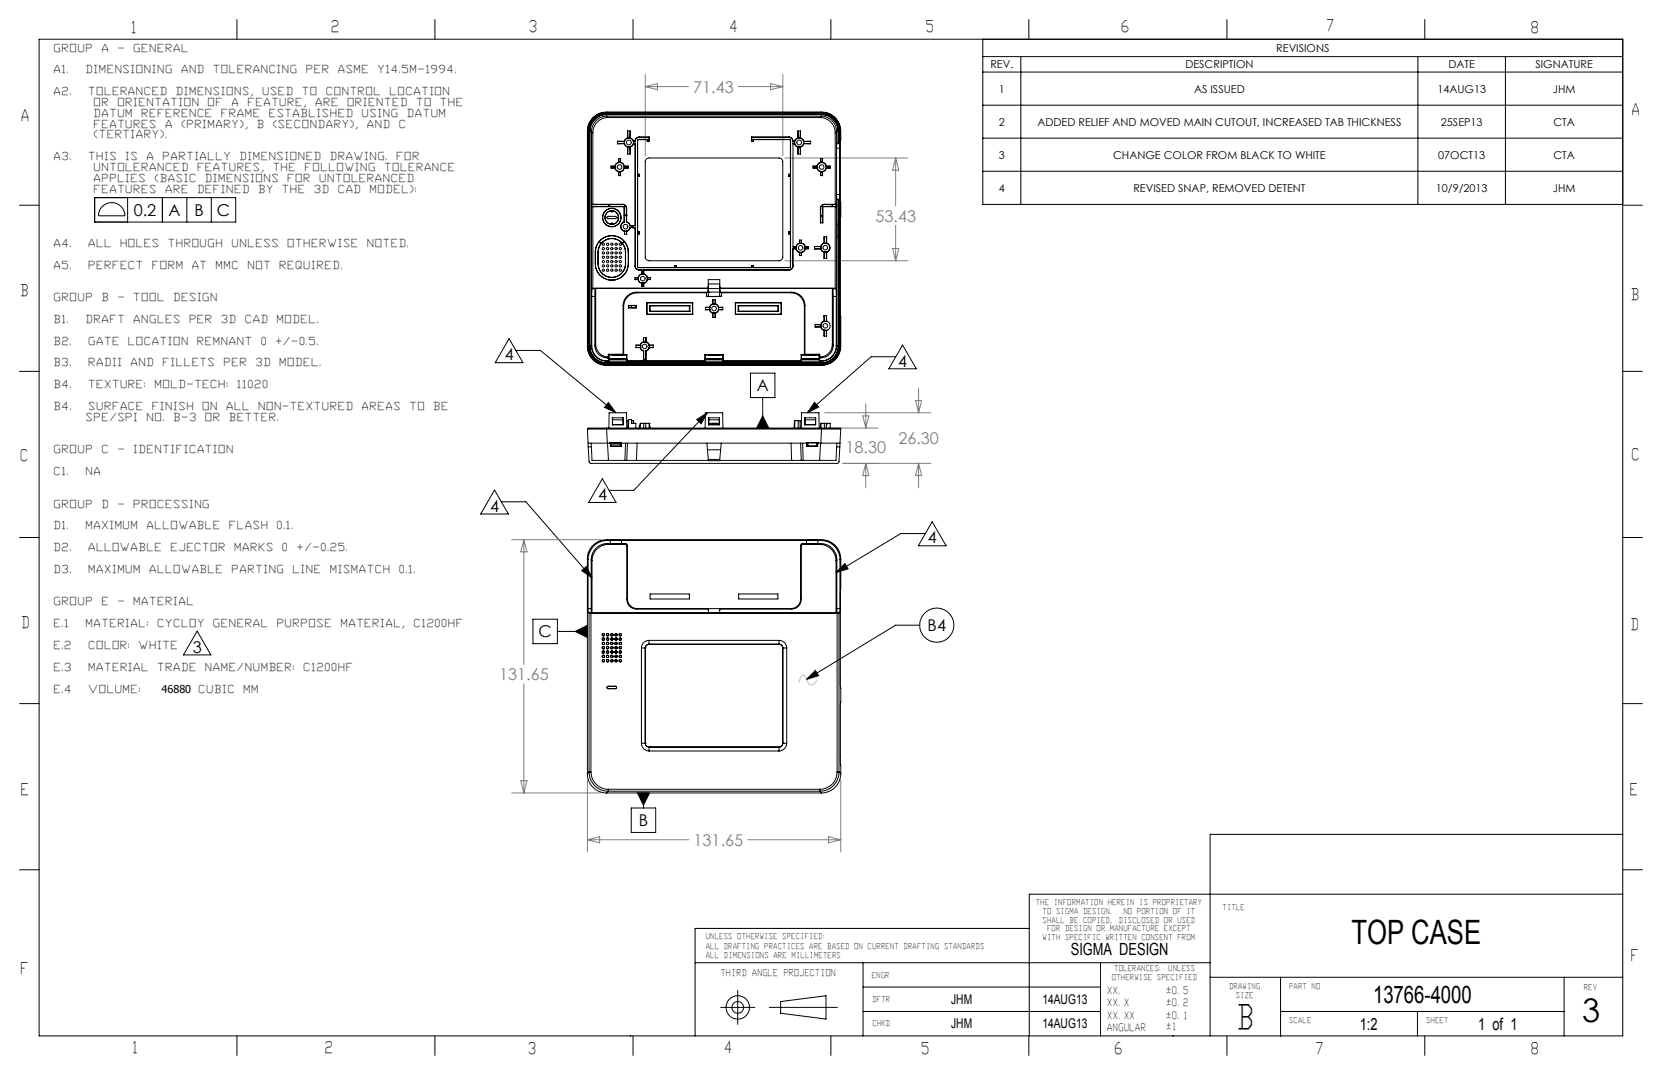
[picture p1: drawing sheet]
<svg xmlns="http://www.w3.org/2000/svg" width="432mm" height="279mm" viewBox="0 0 432 279" stroke-linecap="round" stroke-linejoin="round" font-family="sans-serif">
<g fill="none" stroke="#000" stroke-width=".26">
<path d="M10.2 10.2h411.4v259h-411.4zM61.6 5.1v5.1M113 5.1v5.1M164.5 5.1v5.1M215.9 5.1v5.1M255.3 10.2v42.9h166.3M255.3 14.7h166.3M255.3 18.7h166.3M265.2 14.7v38.4M267.3 5.1v5.1M318.8 5.1v5.1M368.4 14.7v38.4"/>
<path d="M370.2 5.1v5.1M391.1 14.7v38.4M152.7 34.1h.1M152.7 34.1v55.9M152.9 34.1h.8M152.9 34.1v55.9M153.2 34.1v55.9M153.7 34.1v55.9M153.7 34.2l.3 .3M154 34.5v18.6M157.6 29.5a4.7 4.7 0 0 0-4.7 4.6M157.6 29.2a4.8 4.8 0 0 0-4.9 4.9"/>
<path d="M157.6 29.7a4.3 4.3 0 0 0-4.4 4.4M157.6 29.8a4.3 4.3 0 0 0-4.4 4.3M157.6 30.2a4 4 0 0 0-3.9 3.9M157.6 29.2h.1M157.6 29.5v.7M157.6 29.5h55.8M157.6 29.2h55.8M157.6 29.7h55.8M157.6 30.2h55.8M157.7 30.2l.3 .4M158 30.6a4 4 0 0 0-4 3.9M158 30.6h55"/>
<path d="M160.4 36.7l1.8 .1M160.4 36.7v.7M160.4 36.7h1.8M160.4 37.4h1.8M162.2 36.7v.1M162.2 37.4l.4 .6 .5 .2M162.2 37.3h.1M162.2 36.8h.1M162.2 36.8v.5M162.2 37.3l-1.8 .1M162.2 37.3l.4 .6 .6 .3M162.2 37.3v.1"/>
<path d="M163.1 35.8l.1 .1M163.1 35.8l-.6 .4-.3 .5M163.1 34v1.8M163.1 38.2v1.8M163.1 34l.1 1.8M163.1 34h.6M163.2 35.9l-.6 .3-.4 .6M163.2 38.2h-.1M163.2 35.8h.4M163.2 35.8v.1M163.2 38.2h.1M163.2 38.2h.4"/>
<path d="M163.2 38.2l-.1 1.8M163.6 35.9l.6 .3 .3 .6M163.6 38.2h.1M163.6 35.8v.1M163.6 38.2l.1 1.8M163.7 35.8l-.1 .1M163.7 35.8l.6 .4 .3 .5M163.7 34l-.1 1.8M163.7 34v1.8M163.7 38.2v1.8M164.5 37.3l-.3 .6-.6 .3M164.5 37.3l.1 .1"/>
<path d="M164.5 37.3h.1M164.5 36.8h.1M164.6 36.7l-.1 .1M164.6 37.4l-.3 .5-.6 .3M164.6 36.8v.5M164.6 37.3l.4 .1M164.6 36.7h.4M164.6 37.4h.5v21.3M165 36.7l-.4 .1M165.6 36.2h2.6M165.6 36.2v9.1M165.6 36.2l.1 .1"/>
<path d="M165.7 36.3h2.9M165.7 36.3l-.1 33.3M166 35.6a1.08 1.08 0 0 0-1 1.1l.1 22M166 35.7a1.08 1.08 0 0 0-1 1M166 35.6v.1M168.2 36.8h.5M168.2 36.2v.6M168.7 35.6v1.2M168.7 35.6l-2.7 .1M195.3 36.8h.5M195.3 35.6h9.7M195.3 35.6v1.2"/>
<path d="M195.7 36.2h9.7M195.7 36.2l.1 .6M205 35.7a1.02 1.02 0 0 1 1 1M205 35.6a1.09 1.09 0 0 1 1 1.1M205 35.6v.1M205.4 36.2l-10.1 .1M205.4 36.2v33.4M206 36.7h.4M206 36.7h.1M206 36.7l.4 .1M206 36.7v27.5h.6M206.4 36.7l.1 .1"/>
<path d="M206.4 37.4l.3 .5 .6 .3M206.4 37.3h.1M206.4 36.8v.5M206.4 36.8h.1M206.4 37.3l-.4 .1h.4M206.5 37.3l.3 .6 .6 .3M206.5 37.3l-.1 .1M207.3 35.8l.1 .1M207.3 35.8l-.6 .4-.3 .5M207.3 34h.7M207.3 34l.1 1.8M207.3 34v1.8"/>
<path d="M207.3 38.2v1.8M207.4 35.9l-.6 .3-.3 .6M207.4 38.2h-.1M207.4 35.8h.5M207.4 35.8v.1M207.4 38.2h.1M207.4 38.2h.5M207.4 38.2l-.1 1.8M207.9 35.9l.6 .3 .3 .6M207.9 38.2h.1M207.9 35.8v.1M207.9 38.2l.1 1.8"/>
<path d="M208 35.8l-.1 .1M208 35.8l.5 .4 .3 .5M208 34v1.8M208 38.2v1.8M208 34l-.1 1.8M208.8 37.3l-.3 .6-.6 .3M208.8 37.3v.1M208.8 37.3h.1M208.8 36.8h.1M208.8 36.7v.1M208.8 37.4l-.3 .5-.5 .3M208.8 36.8v.5"/>
<path d="M208.8 36.7h1.8M208.8 37.3l1.8 .1M208.8 37.4h1.8M210.6 36.7l-1.8 .1M210.6 36.7v.7M213 30.6a4 4 0 0 1 4 3.9M213.4 30.2l-.4 .4M213.4 29.5a4.7 4.7 0 0 1 4.7 4.6M213.4 29.7a4.3 4.3 0 0 1 4.4 4.4M213.4 29.2a4.8 4.8 0 0 1 4.9 4.9M213.4 29.8a4.3 4.3 0 0 1 4.4 4.3M213.4 30.2a3.9 3.9 0 0 1 3.9 3.9"/>
<path d="M213.4 29.2h.1M213.4 29.5v.7M217 34.5v18.6M217.3 37.6v.9M217.3 34.1h.8M217.3 38.5h1M217.3 34.1v3.5M217.3 38.5v12.1M217.3 34.2l-.3 .3M217.8 37.2l-.5 .4M217.8 34.1v3.1M218.1 36.8h-.3v.4"/>
<path d="M218.1 36.3v2.2M218.1 36.8v1.7M218.1 36.3h.3M218.1 36.3v.5M218.1 34.1v2.2M218.1 38.5v12.1M218.3 34.1v2.2M218.3 34.1h.1M218.3 38.5v12.1M218.4 36.3l-.1 2.2M218.4 36.3a6.3 6.3 0 0 0-1.7-6 4.8 4.8 0 0 0-3.3-1.2h-55.8a4.9 4.9 0 0 0-5 5v55.9a5 5 0 0 0 5 5h55.8a5 5 0 0 0 5-5v-7.7M255.3 27.3h166.3"/>
<path d="M255.3 35.9h166.3M5.1 53.3h5.1M24.6 51.4h36.6v6.3h-36.6zM26.7 53.5a3.4 3.4 0 0 1 3.7-.5 3.4 3.4 0 0 1 2.1 3.1h-6.9l.3-1.5zM33.2 51.4v6.3M42.2 51.4v6.3M48.5 51.4v6.3M54.9 51.4v6.3M153.8 53.2v.5M153.8 53.7h.2M153.8 53.2h7.9M153.8 53.7h8.4"/>
<path d="M154 53.7v21.2M154 53.1l-.2 .1M154 53.1h7.8M154 53.7h8.1M157.2 56.7a1.76 1.76 0 0 0 1.6 1.6M157.2 56.7h.1M157.2 56.4l.2 .2M157.2 56.3v.1M157.2 56.7a1.72 1.72 0 0 0 1.6 1.6M157.2 56.3l.3 .3M157.4 56.6l-.2 .1M157.4 56.6h.1"/>
<path d="M157.5 56.6l-.3 .1M157.7 56.4l.3-.2h1.9a.3 .3 0 0 1 .3 .3 .3 .3 0 0 1-.3 .3h-1.9l-.3-.1zM158.2 53.2v.5M158.3 53.2v.5M158.8 54.8h.1M158.8 54.8a1.81 1.81 0 0 0-1.6 1.5M158.8 58.3h.1M158.8 43.2h.9M158.8 43.2v.5M158.8 43.2l.9 .1M158.8 43.7h.9M158.8 54.8l.2 .3"/>
<path d="M158.8 54.8a1.69 1.69 0 0 0-1.6 1.6M158.8 54.8l.2 .2M159 58.1l-.2 .2M159 58.1l.1 .2M159 55v.1M159 58v.1M159 58l-.2 .3M159 58l.1 .3M159.1 54.8a1.76 1.76 0 0 1 1.6 1.6M159.1 54.8l-.1 .2M159.1 54.8h.1M159.1 54.8a1.8 1.8 0 0 1 1.6 1.5"/>
<path d="M159.1 54.8l-.1 .3M159.1 58.3h.1M159.7 43.6h.1M159.7 43.3h.1M159.7 43.3v.3M159.7 43.6l-.9 .1M159.7 43.2l.1 .1M159.7 43.7a1.22 1.22 0 0 0 1 .9M159.8 43.6a1.2 1.2 0 0 0 1 1M159.8 43.6l-.1 .1M160.4 56.6h.1M160.4 56.6l.3 .1"/>
<path d="M160.5 56.6l.2 .1M160.7 56.3v.1M160.7 56.7a1.71 1.71 0 0 1-1.6 1.6M160.7 56.3l-.3 .3M160.7 42.2l.1 .1M160.7 42.2a1.32 1.32 0 0 0-1 1M160.7 56.7a1.85 1.85 0 0 1-1.6 1.6M160.7 56.7h.1M160.7 41.2v1M160.7 44.6v1M160.7 41.2l.1 .9M160.7 41.2h.5"/>
<path d="M160.7 45.6h.5M160.7 56.4l-.2 .2M160.8 42.3a1.1 1.1 0 0 0-1 1M160.8 44.6h-.1M160.8 42.1v.2M160.8 44.6v.1M160.8 42.1h.3M160.8 44.7h.3M160.8 44.7l-.1 .9M161.1 42.3a1.1 1.1 0 0 1 1 1M161.1 44.6h.1M161.1 42.1v.2"/>
<path d="M161.1 44.6v.1M161.1 44.7l.1 .9M161.2 42.2l-.1 .1M161.2 42.2a1.32 1.32 0 0 1 1 1M161.2 41.2l-.1 .9M161.2 41.2v1M161.2 44.6v1M161.7 53.2a1.02 1.02 0 0 1 1 1M161.8 53.1a1.02 1.02 0 0 1 1 1M161.8 53.1l-.1 .1M162.1 43.6a1.2 1.2 0 0 1-1 1M162.1 43.6l.1 .1"/>
<path d="M162.1 57.7h.1M162.1 57.7a1.24 1.24 0 0 0-.9 1.3 1.24 1.24 0 0 0 1 1.1M162.1 43.6h.2M162.1 43.3h.2M162.1 53.7v4M162.2 43.2l-.1 .1M162.2 43.7a1.22 1.22 0 0 1-1 .9M162.2 56h.1M162.2 57.7a1.2 1.2 0 0 0-.9 1.2 1.2 1.2 0 0 0 .9 1.2M162.2 53.7v4M162.2 53.7h-.1M162.2 43.2h1"/>
<path d="M162.2 43.7h1M162.2 56h.5M162.3 43.3v.3M162.3 43.6l.9 .1M162.7 56h.1M162.7 57.7a1.24 1.24 0 0 1 1 1M162.7 54.2v3.5M162.8 57.7h-.1M162.8 57.7l.6 .3 .3 .6M162.8 54.1v3.6M162.8 54.1l-.1 .1M163.1 40h.6"/>
<path d="M163.2 43.2l-.9 .1M163.2 43.2v.5M163.7 59.1l-.1 .2a1.15 1.15 0 0 1-1.4 .8M163.7 59.1v.1M163.7 58.7h.5M163.7 59.1h.5M163.7 58.6v.1M163.7 59.2a1.15 1.15 0 0 1-.9 .9M163.7 58.6l1.4 .1M164.2 58.7h.2v.5l-.2-.1M164.2 58.7v.4M165.1 59.2l-.1 10"/>
<path d="M165.1 59.2h-1.4M165.1 59.2v9.9M165.6 45.8v14.5M165.6 45.8h.6M166.2 45.3h-.6M166.2 45.3v.5M168.1 41.2l.4-.1h33.9a.96 .96 0 0 1 1 1v24.7a.96 .96 0 0 1-1 1h-33.8a1.03 1.03 0 0 1-1-1v-24.7zM204.9 45.3h.5h-.5M204.9 45.3h.1M204.9 45.3v.5M204.9 45.8h.5h-.5M204.9 45.8h.1"/>
<path d="M207.3 40h.7M211.2 43.2l1 .1M211.2 43.2h1M211.2 43.2v.5M211.2 43.7h1M212.2 43.6h.1M212.2 43.3v.3M212.2 43.3h.1M212.2 43.6l-1 .1M212.2 43.2l.1 .1M212.2 43.7a1.22 1.22 0 0 0 1 .9M212.3 43.6a1.2 1.2 0 0 0 1 1"/>
<path d="M212.3 43.6l-.1 .1M213.1 54.1v3.8M213.1 54.1l.1 .1M213.1 57.9h.7M213.2 42.2l.1 .1M213.2 42.2a1.32 1.32 0 0 0-1 1M213.2 56.1h.5M213.2 41.2v1M213.2 44.6v1M213.2 54.2v3.6M213.2 57.8l-.1 .1M213.2 56.2h.5"/>
<path d="M213.2 57.8h.5M213.2 41.2l.1 .9M213.2 41.2h.5M213.2 45.6h.5M213.3 42.3a1.1 1.1 0 0 0-1 1M213.3 44.6h-.1M213.3 42.1v.2M213.3 44.6v.1M213.3 42.1h.3M213.3 44.7h.3M213.3 44.7l-.1 .9M213.6 42.3a1.1 1.1 0 0 1 1 1"/>
<path d="M213.6 44.6h.1M213.6 42.1v.2M213.6 44.6v.1M213.6 44.7l.1 .9M213.7 42.2l-.1 .1M213.7 42.2a1.32 1.32 0 0 1 1 1M213.7 53.7h3.5M213.7 53.7h.1M213.7 57.8l.1 .1M213.7 41.2v1M213.7 44.6v1M213.7 53.7v4.1"/>
<path d="M213.7 41.2l-.1 .9M213.8 53.7h3.2M213.8 53.7v4.2M214.1 53.1a.96 .96 0 0 0-1 1M214.1 53.1h2.9M214.1 53.1l.1 .1M214.2 53.2a.96 .96 0 0 0-1 1M214.2 53.2h3M214.6 43.6a1.2 1.2 0 0 1-1 1M214.6 43.6l.1 .1M214.6 43.6h.2M214.6 43.3h.2"/>
<path d="M214.7 43.2l-.1 .1M214.7 43.7a1.22 1.22 0 0 1-1 .9M214.7 43.2h1M214.7 43.7h1M214.8 43.3v.3M214.8 43.6l.9 .1M215.7 43.2v.5M215.7 43.2l-.9 .1M216.2 53.2v.5M217 53.1l.2 .1M217 53.7v21.2M217.2 53.2h.1"/>
<path d="M217.2 53.7h.1M217.2 53.2v.5M217.2 53.7h-.2M217.3 50.6v.9M217.3 51.5l.5 .4M217.3 50.6h1M217.3 51.5v38.5M217.8 51.9v.4h.3M217.8 51.9v38.1M217.8 57.7h.3v.6M217.8 57.7h.1M217.8 57.7v.6h.3"/>
<path d="M218.1 56.3v2.2h.2M218.1 52.3v.5M218.1 56.3v1.4M218.1 52.8h.3M218.1 56.3h.3M218.1 52.8v3.5M218.1 58.3v21.7M218.1 50.6v2.2M218.1 50.6v1.7M218.3 52.8h.1M218.3 52.8v3.5M218.3 50.6l.1 2.2"/>
<path d="M218.3 58.5v21.5M218.4 56.3l-.1 2.2M218.4 52.8v3.5M255.3 44.5h166.3M421.6 53.3h5.1M153.7 77v12.8M153.7 77h.9M153.8 75l-.1 2M153.8 75h.9M154 74.9h30v-2.2h3v2.2h30M154 74.9l-.2 .1M154.6 77v12.8"/>
<path d="M154.7 75l-.1 2M154.7 65.5a4.3 4.3 0 0 1 4.3-4.3 4.3 4.3 0 0 1 4.3 4.3M154.7 68.5a4.3 4.3 0 0 0 4.3 4.3 4.3 4.3 0 0 0 4.3-4.3M154.7 65.5h.1M154.7 75l.1-.1v14.6M154.7 68.5h.1M154.7 65.5v3M154.7 68.5a4.3 4.3 0 0 0 4.3 4.3 4.3 4.3 0 0 0 4.2-4.3M155.4 68.5a3.6 3.6 0 0 0 3.5 3.6 3.6 3.6 0 0 0 3.6-3.6M155.4 65.5h.1M155.4 65.5v3M155.4 68.5h.1"/>
<path d="M155.4 65.5a3.5 3.5 0 0 1 3.5-3.5 3.5 3.5 0 0 1 3.6 3.5M155.4 68.5a3.5 3.5 0 0 0 3.5 3.6 3.5 3.5 0 0 0 3.6-3.6M155.7 62.8a4.3 4.3 0 0 1 6.5 0M155.7 62.8a4.1 4.1 0 0 0-1 2.7M155.7 62.8h.1M155.7 62.8l.5 .5M156.2 63.3a3.4 3.4 0 0 0-.8 2.2M156.2 63.3h.1M156.2 63.3a3.5 3.5 0 0 1 5.5 0M161.7 63.3a3.6 3.6 0 0 1 .8 2.2M161.9 79.4v12.7M161.9 79.4l.1 .2"/>
<path d="M162 79.6v12.6M162.2 62.8a4.4 4.4 0 0 1 1 2.7M162.2 62.8l-.5 .5M162.2 60.1h.1M162.2 60.1v.8M162.2 60.9h.6M162.3 60.1h-.1M162.3 60.1l-.1 .8M162.5 65.5h.1M162.5 65.5v3M162.5 68.5h.1M162.8 60.1v.8"/>
<path d="M163.2 65.5h.1M163.2 65.5v3M163.2 68.5h.1M163.3 79.4v.1M163.3 65.5v3M163.3 79.4v.6M163.3 79.4h2M163.3 79.9l1.9 .1M163.3 79.5v.4M163.3 79.5h.8M163.3 79.9v.1M165 69.2a1.09 1.09 0 0 0 1 1"/>
<path d="M165 72.2v.5M165 72.2h.8M165 72.7h.8M165.1 69.1a.96 .96 0 0 0 1 1M165.1 69.1l-.1 .1M165.2 79.4h-1.1v.6M165.2 79.4v.6M165.2 80h.1M165.3 79.4h-.1M165.3 79.4v.6M165.4 76a3.5 3.5 0 0 0-3.5 3.4M165.4 76l.2 .1"/>
<path d="M165.4 76h18.5M165.6 76.1a3.5 3.5 0 0 0-3.6 3.5M165.6 76.1h18M165.6 60.7v8.9M165.6 60.7l.6 .1M165.6 69.6h39.8M165.8 72.2h.1M165.8 72.7a1.22 1.22 0 0 0 1 .9M165.8 72.6a1.24 1.24 0 0 0 1 1M165.8 72.6v.1M165.8 72.2v.4M165.8 72.6l-.8 .1"/>
<path d="M166 70.2h.8M166.1 70.1h.7M166.1 70.1l-.1 .1M166.2 60.3h-.6M166.2 60.3v.5M166.8 71.2h.1M166.8 71.2a1.32 1.32 0 0 0-1 1M166.8 70.2v1M166.8 73.6v.8M166.8 74.4h.5M166.8 70.1v.1M166.8 70.1v.7"/>
<path d="M166.8 70.8v.2M166.8 70.8h.4M166.8 73.6h.5M166.8 71.2a1.22 1.22 0 0 0-1 1M166.8 73.6h.1M166.8 71v.2M166.8 71h.4M167.2 71.2a1.11 1.11 0 0 1 1 1M167.2 73.6h.1M167.2 71v.2M167.2 73.6l.1 .8M167.2 70.1v.7"/>
<path d="M167.2 70.1h37.8M167.2 70.8v.2M167.2 70.1l.1 .1M167.3 71.2a1.32 1.32 0 0 1 .9 1M167.3 70.2v1M167.3 73.6v.8M167.3 71.2h-.1M167.3 70.2h37.7M168 78.7h.1M168 78.7h12M168 78.7v3M168.1 78.7h11.8"/>
<path d="M168.1 78.7v3M168.2 72.6l-.2 .5-.7 .5M168.2 72.2h.1M168.2 72.6v.1M168.2 72.2v.4M168.2 72.6l.8 .1M168.2 72.7a1.22 1.22 0 0 1-.9 .9M168.2 72.2h.8M168.2 72.7h.8M168.8 79.4h10.4M168.8 79.4v1.6M168.8 79.4l.1 .1"/>
<path d="M168.9 79.5v1.4M168.9 79.5h10.2M169 72.2h-.8M169 72.2v.5M175.3 69v.6zM175.3 69h.5M175.7 69.1v.5zM179.1 79.5v1.4M179.2 79.4v1.6M179.2 79.4l-.1 .1M179.9 78.7v3M180 78.7h-.1"/>
<path d="M180 78.7v3M183.3 79.9v.6M183.3 79.9h1.1M183.3 79.9h1M183.6 76.1v1M183.6 77.1h3.9M183.7 77l-.1 .1M183.7 77l3.8 .1M183.9 76l-.3 .1M183.9 74.9v1.1M184 74.4v.6M184 73.8h3"/>
<path d="M184 75.9h.1M184 75v1.9l-.3 .1M184 75h3M184 75.9h3M184.3 79.9h.1M184.4 79.9h.1M184.4 79.9v.5M185.2 79l-.7 .4-.2 .5M185.2 77.9v1.1M185.2 77.9h.6M185.2 79h.1M185.2 79l-.5 .3-.3 .6"/>
<path d="M185.2 79h.6M185.8 79h.1M185.8 79l.5 .3 .4 .6M185.8 79l.7 .4 .2 .5M185.8 77.9v1.1M186.7 79.9h.1M186.7 79.9v.5M186.7 79.9h1.1M187 75.9h.1M187 75v1.9l.3 .1M187 74.4v.6M187.1 74.9v1.1"/>
<path d="M187.1 76l.4 .1M187.1 76h18.5M187.5 76.1v1M187.5 76.1h18M187.8 79.9v.6M187.8 79.9h-1.1M191 78.7h12M191 78.7h.1M191 78.7v3M191.1 78.7v3M191.8 79.4h10.4M191.8 79.4v1.6"/>
<path d="M191.8 79.4l.1 .1M191.9 79.5v1.4M191.9 79.5h10.2M195.3 69v.6zM195.3 69h.5M195.7 69.1v.5zM202.1 79.5v1.4M202.2 79.4v1.6M202.2 79.4l-.1 .1M203 78.7h-11.9M203 78.7v3M204.9 60.3h.5h-.5"/>
<path d="M204.9 60.3h.1M204.9 60.3v.5M204.9 60.7h.5l-.5 .1M204.9 60.3v.4M204.9 60.7v.1M205 70.1v.1M205.4 69.5v.1M205.5 76.1a3.5 3.5 0 0 1 3.5 3.5M205.6 76a3.5 3.5 0 0 1 3.5 3.4M205.6 76l-.1 .1M206 69.1a.96 .96 0 0 1-1 1M206 64.6v.1"/>
<path d="M206 64.6h.6M206 64.6v4.5M206 69.1v.1M206 69.2a1.09 1.09 0 0 1-1 1M206 64.7v4.5M206 64.7h.8M206 64.2h.8M206.6 64.6l.2 .1M206.6 64.2v.4M206.6 64.2h.2M206.8 64.7a1.22 1.22 0 0 0 1 1M206.8 64.2h.1"/>
<path d="M206.8 64.2a1.21 1.21 0 0 0 1.4 1.4M207.8 62.4v.8M207.8 63.2a1.22 1.22 0 0 0-1 1M207.8 65.7v.7M207.8 62.4h.4M207.8 66.4h.4M208.2 63.3h.1M208.2 65.6v.1M208.2 65.6h.1M208.2 65.6v.8M208.2 63.3a1.2 1.2 0 0 0-1.4 .9M208.2 63.3a1.15 1.15 0 0 1 1 .9"/>
<path d="M208.2 63.2v.1M208.2 63.2a1.32 1.32 0 0 1 1 1M208.2 62.4v.8M208.2 65.7v.7M208.2 62.4v.9M209 79.6v12.6M209.1 79.4v12.7M209.1 79.4l-.1 .2M209.2 64.6a1.14 1.14 0 0 1-1 1M209.2 64.2h.1M209.2 64.2v.4M209.2 64.6v.1"/>
<path d="M209.2 64.6l.8 .1M209.2 64.6h.1M209.2 64.7a1.32 1.32 0 0 1-1 1M209.2 64.7h.8M209.2 64.2h.8M210 64.2h-.8M210 64.2v.5M211.6 64.1h1.7M211.6 64.1h1.6M211.6 64.1v.6M211.6 64.7h1.6M213.2 64.1h.1"/>
<path d="M213.2 64.7l.3 .6 .6 .3M213.3 64.6h.1M213.3 64.1h.1M213.3 64.6l.2 .5 .7 .4M213.3 64.6l-.1 .1M213.3 64.1v.5M213.3 64.6l-1.7 .1M214.1 63.2h.1M214.1 63.2l-.7 .4-.2 .5M214.1 61.6v1.6M214.1 65.6v1.6M214.1 61.6l.1 1.6"/>
<path d="M214.1 61.6h.7M214.1 67.2h.7M214.2 63.2h.1M214.2 63.2l-.6 .3-.3 .6M214.2 65.5h.1M214.2 65.5l-.1 .1M214.2 63.2h.5M214.2 65.5h.5M214.2 65.5l-.1 1.7M214.7 63.2h.1M214.7 63.2a1.17 1.17 0 0 1 .9 1.2 1.17 1.17 0 0 1-.9 1.1M214.7 65.5h.1"/>
<path d="M214.7 65.5l.1 .1M214.7 65.5l.1 1.7M214.8 63.2h-.1M214.8 63.2a1.25 1.25 0 0 1 .9 1.2 1.25 1.25 0 0 1-.9 1.2M214.8 61.6l-.1 1.6M214.8 61.6v1.6M214.8 65.6v1.6M216.4 75l.1 2M216.4 75l-.1-.1v14.6M216.4 75h.8M216.5 77v12.8M216.5 77h.8"/>
<path d="M217 74.9l.2 .1M217.2 75l.1 2M217.3 77v12.8M217.8 61.5h.3v.6h-.3zM217.8 70.2h.3v.4zM217.8 62.1h.1M218.1 66.5v.5h-.3zM218.1 62.1v4.4M218.1 70.6v11.7M5.1 96.5h5.1M132.3 88l3.6 6.3h-7.2zM134.1 91.1h6.3l19.6 16.2"/>
<path d="M152.7 90h.1M152.7 90a4.8 4.8 0 0 0 4.9 4.8M152.9 90a4.7 4.7 0 0 0 4.7 4.6M152.9 90h.8M153.2 90a4.3 4.3 0 0 0 4.4 4.3M153.7 90a3.9 3.9 0 0 0 3.9 3.9M153.7 89.8a4 4 0 0 0 4 4M153.7 89.8v.1M154.6 89.8a3.2 3.2 0 0 0 3.2 3.2M154.8 89.5a3.3 3.3 0 0 0 3.2 3.3M154.8 89.5l-.2 .3M157.6 93.9v.7"/>
<path d="M157.6 94.8v.1M157.6 94.6h55.8M157.6 94.8h55.8M157.6 94.3h55.8M157.6 93.9h55.8M157.7 93.8v.1M157.7 93.8h.5M157.8 93h.4M158 92.8l-.2 .2M158 92.8h.1M158 92.1v.7M158 92.1l.3 .2"/>
<path d="M158 92.1h3.9M158 92.8l.2 .2M158.2 93v.9M158.3 92.3h4.5M158.3 92.3v.9M158.3 93.2l-.1 .3h4.7l-.1-.3M158.3 93.2h4.5M158.6 92.1h.1M158.6 92.1h2.8M159.1 93.2l2.8 .1zM159.1 92.3h.1M159.1 92.3h2.8"/>
<path d="M161.4 92.1h.1M161.9 92.3h.1M161.9 92.1l.1 .1M162 92.2h.9M162.8 92.3v.9M162.9 92.2l-.1 .1M162.9 92.2v1.7M162.9 93.8h20.2M163.3 80h2M165.2 89.7v.6M165.2 89.7l1.2 .1M165.2 89.7h1.1"/>
<path d="M165.2 90.3h1.1M166.3 89.7l.1 .1M166.3 90.3l.3 .6 .6 .3M166.4 90.3l.3 .6 .6 .3M166.4 89.8h.1M166.4 90.3h.1M166.4 90.3h-.1M166.4 89.8v.5M166.4 90.3h-1.2M167.2 88.8l-.6 .3-.3 .6M167.2 88.8l.1 .1M167.2 87.8v1"/>
<path d="M167.2 91.2v2.3M167.2 93.5h.7M167.2 87.8l.1 1.1M167.2 87.8h.7M167.3 88.9h.1M167.3 88.9l-.5 .2-.4 .7M167.3 91.2h-.1M167.3 91.2v2.2M167.3 88.9h.5M167.3 93.4h.5M167.3 93.4l-.1 .1M167.8 88.9h.1"/>
<path d="M167.8 88.9l.5 .3 .4 .6M167.8 91.2h.1M167.8 91.2v2.2M167.8 93.4l.1 .1M167.9 88.8l.4 .2 .4 .7M167.9 88.8l-.1 .1M167.9 87.8l-.1 1.1M167.9 87.8v1M167.9 91.2v2.3M168 81.7h12M168.1 81.7h11.8M168.1 81.7h-.1"/>
<path d="M168.7 90.3l-.4 .6-.5 .3M168.7 89.8h.1M168.7 90.3h.1M168.7 89.8v.5M168.7 90.3h1.1M168.7 89.7v.1M168.7 90.3l-.4 .7-.4 .2M168.7 89.7h1.1M168.8 81h10.4M168.9 80.9l-.1 .1M168.9 80.9h10.2M169.8 89.7l-1.1 .1"/>
<path d="M169.8 89.7v.6M179.1 80.9l.1 .1M179.9 81.7h.1M183.1 92.2v1.6M183.1 92.2l.2 .1M183.1 92.2h4.8M183.2 93.5l-.1 .3M183.2 93.5h4.7M183.3 93.2l-.1 .3M183.3 92.3v.9M183.3 92.3h4.4M183.3 93.2h4.4"/>
<path d="M183.3 80.5h1M184.1 93.2l2.8 .1zM184.2 92.3h.1M184.2 92.3h2.7M184.3 80.5l.2 .5 .7 .4M184.4 80.4l.3 .6 .5 .4M184.4 80.4h.1M184.4 80.4l-.1 .1M184.4 80.4l-1.1 .1M185.2 82.4h.6M185.2 81.4v1M185.2 81.4h.1"/>
<path d="M185.2 81.4h.6M185.8 81.4h.1M185.8 81.4v1M186.7 80.4l-.4 .6-.5 .4M186.7 80.4h.1M186.7 80.4v.1M186.7 80.4l1.1 .1M186.7 80.5l-.2 .5-.7 .4M186.7 80.5h1.1M186.9 92.3h.1M187.7 93.2l.2 .3M187.7 92.3v.9"/>
<path d="M187.9 93.5v.3M187.9 92.2l-.2 .1M187.9 92.2v1.6M191 81.7h12M191.1 81.7h11.9M191.1 81.7h-.1M191.8 81h10.4M191.9 80.9l-.1 .1M191.9 80.9h10.2M195 97h6.3v6.3h-6.3zM202.1 80.9l.1 .1M208.1 92.2l.1 1.7-20.3-.1"/>
<path d="M208.1 92.2l.1 .1M208.1 92.2h.9M208.2 92.3v.9M208.2 93.2v.3h4.7M208.2 92.3h4.6M208.2 93.2h4.6M209.1 93.2l2.8 .1zM209.1 92.1h3.9M209.1 92.1l-.1 .1M209.2 92.3h.1M209.2 92.3h2.7M209.7 92.1h.1"/>
<path d="M209.7 92.1h2.7M211.8 84.3l1.5 .2M211.8 84.3h1.4M211.8 84.3v.7M211.8 85h1.4M211.9 92.3h.1M212.4 92.1h.1M212.8 93.2l.1 .3M212.8 92.3v.9M212.9 93.5v.3M212.9 93v.8M212.9 93.8h.4"/>
<path d="M212.9 93h.4M213 92.1l-.2 .2M213 92.1v.7M213 92.8l-.1 .2M213 92.8h.1M213 92.8l.3 .2M213.2 84.3l.1 .2M213.2 85l.2 .4 .7 .5M213.3 84.9h.1M213.3 84.5h.1M213.3 84.9l.3 .6 .6 .3M213.3 84.9l-.1 .1"/>
<path d="M213.3 84.5v.4M213.3 84.9l-1.5 .1M213.3 93.8l.1 .1M213.4 93.9v.7M213.4 94.8v.1M214.1 83.5h.1M214.1 83.5l-.4 .2-.5 .6M214.1 82v1.5M214.1 85.9v1.4M214.1 82l.1 1.5M214.1 82h.6M214.1 87.3h.6"/>
<path d="M214.2 83.5h.1M214.2 83.5l-.6 .4-.3 .6M214.2 85.8h.1M214.2 85.8l-.1 .1M214.2 83.5h.7M214.2 85.8h.7M214.2 85.8l-.1 1.5M214.7 82v1.5h.2M214.7 82v1.5M214.7 85.9v1.4M214.9 83.5a1.23 1.23 0 0 1 .8 1.2 1.23 1.23 0 0 1-.8 1.1M214.9 85.8l-.2 .1v1.4"/>
<path d="M216.3 89.5a3.3 3.3 0 0 1-3.3 3.3M216.3 89.5l.2 .3M216.5 89.8a3.3 3.3 0 0 1-3.2 3.2M217.3 89.8a4 4 0 0 1-4 4M217.3 89.8v.1M217.3 90a3.9 3.9 0 0 1-3.9 3.9M217.3 90h.8M217.8 90a4.3 4.3 0 0 1-4.4 4.3M218.1 90a4.7 4.7 0 0 1-4.7 4.6M218.1 82.3v7.7M218.1 80v2.3M218.1 80h.2"/>
<path d="M218.3 90a4.8 4.8 0 0 1-4.9 4.8M218.3 90h.1M218.3 80l.1 2.3M218.3 82.3h.1M218.3 82.3v7.7M218.4 82.3h-.3M232.7 92.7h-6.4l-16.5 14.6M234.5 89.7l3.6 6.1h-7.2zM421.6 96.5h5.1M152.8 115.2h5M152.8 115.2v.9M152.8 116.1l.2 3.8 .5 .5h64l.5-.3 .2-4"/>
<path d="M152.8 116.1h.8M153.6 115.2l.2 4.5h4.3M157.6 111.5h-5l.2 3.7M157.6 111.3h-4.8v.2M157.6 111.5l.2 3.7M157.6 111.5h55.8M157.6 111.3v.2M157.6 111.3h55.8M157.8 115.2h.8M157.8 115.2l.3 4.5M158.1 104.6l1.9 2.7-2.9-1.4zM158.1 119.7h4.2"/>
<path d="M158.2 111.3l.1-4h4.5v4M158.5 115l.1 1M158.5 115h3M158.5 115l.1 .1M158.6 116h2.9M158.6 115.1h2.8M158.6 115.1v.8M158.6 115.9v.1M158.6 115.9h2.8M158.6 115.4h2.8M159.1 108.6h2.8M159.1 110.4h2.8"/>
<path d="M159.1 108.6v1.8M159.1 108.6v.5h2.8M161.1 115.1v.3M161.3 115.8h.1M161.4 115.1v.8M161.4 115.9l.1 .1M161.5 115.2h48M161.5 115v1M161.5 115l-.1 .1M161.9 110.3v.1M161.9 109.1v1.2M161.9 110.3l-2.8 .1"/>
<path d="M161.9 108.6v1.8M161.9 108.6v.5M162.3 119.7h.5M162.5 115.2l-.2 4.5M162.8 109.3h.4M162.8 119.7h2.5M163 115.2l-.2 4.5M163.2 109.3l-.1 2M163.2 109.3h.1M163.3 111.3v-2.3h.8v1h1.1v1.3M164.1 109.3h.4M164.5 109.3l.1 .7"/>
<path d="M164.5 109.3v.7M165.3 119.7h18.7M165.5 115.2l-.2 4.5M166.4 110h.1M166.4 110h.9M166.4 110l-.1 1.3M166.4 110l-.4 1.3M167.3 110v1.3M167.3 110h.5M167.8 110h.9M167.8 110v1.3M168.7 110h.1"/>
<path d="M168.7 110v1.3M168.7 110l.3 1.3M181 109l2.8-1.7-1.6 2.8zM183.2 111.3l.1-4h4.4l.1 4M183.7 115.2l.3 4.5M183.8 107.3l-19.2 20.2h-6.3M183.8 116.9h3.4M184 119.4h3M184 119.7h3M184.1 110.4h2.8M184.1 108.6h2.8M184.1 108.6v1.8"/>
<path d="M184.1 108.6l.1 .5M184.2 109.1v1.2M184.2 110.3l-.1 .1M184.2 110.3h2.7M184.2 109.1h2.7M184.4 110h.1M184.4 110h.8M184.4 110v.3M184.4 110l-.1 .3M185.2 110h.1M185.2 110h.6M185.2 110v.3"/>
<path d="M185.8 110h.1M185.8 110h.9M185.8 110v.3M186.7 110h.1M186.7 110v.3M186.7 110l.1 .3M186.9 110.3v.1M186.9 109.1v1.2M186.9 108.6v1.8M186.9 108.6v.5M187 119.7h18.7M187.4 115.2l-.4 4.5"/>
<path d="M198.2 108.1l1.5 3.2h-3.1zM198.2 103.3v8M205.5 115.2l.2 4.5M205.7 119.7h2.5M206.5 109.3h.9M206.5 109.3l-.2 2M206.5 109.3v2M207.4 109.3h.5M207.4 109.3v2M207.9 109.3h.3M207.9 109.3v2M208 115.2l.2 4.5"/>
<path d="M208.2 119.7h.5M208.2 111.3v-4h4.6v4M208.5 115.2l.2 4.5M208.7 119.7h4.2M209.1 108.6h2.8M209.1 108.6v1.8M209.1 110.4h2.8M209.1 108.6l.1 .5M209.2 109.1v1.2M209.2 110.3l-.1 .1M209.2 110.3h2.7M209.2 109.1h2.7"/>
<path d="M209.5 115v1M209.5 115h3M209.5 115l.2 .1M209.5 116h2.9M209.7 115.1h2.7M209.7 115.1v.8M209.7 115.9l-.2 .1M209.7 115.9h2.7M209.9 115.1l.1 .8M211.6 104.6l1.1 1.2-2.9 1.5zM211.9 110.3v.1M211.9 109.1v1.2"/>
<path d="M211.9 108.6v1.8M211.9 108.6v.5M212.3 115.6l-.1-.2-.1 .5M212.4 115.9v.1M212.4 115.1v.8M212.4 115.2l-.2 .7M212.5 115v.2M212.5 115l-.1 .1M213.2 115.2l-.3 4.5M213.3 115.2h4.9M213.3 115.2h-.9v.8M213.3 110h.9"/>
<path d="M213.3 110h.1M213.3 110v1.3M213.3 110l-.2 1.3M213.4 111.5h5l-.2 3.7M213.4 111.3h4.9v.2M213.4 111.5l-.1 3.7M213.4 111.3v.2M214.2 110h.7M214.2 110v1.3M214.9 110l-.2 .5v.8M214.9 110h.8v1.3M217.4 116.1h.8"/>
<path d="M217.4 115.2l-.2 4.5h-4.3M218.2 115.2v.9M5.1 139.7h5.1M128.5 127.4l3.6 6.2h-7.2zM130.3 130.4h6.3l17.2 19.8M156.5 124.4l3.6 6.2h-7.2zM240.4 138.7h-6.4l-16.8 10.1M242.2 135.6l3.6 6.3h-7.2zM421.6 139.7h5.1M151.1 148.3l1.2-1.1 1.5 3zM152.6 145.3v55.8M152.6 145.3l.2 .2"/>
<path d="M152.8 158.2v1M152.8 145.5v12.7M152.8 158.2h.8M152.8 159.2h.8M152.8 159.2l.2 .1M153 159.3h.5M153 159.3v41.4M153.5 159.3v41.4M153.5 159.3h64M153.6 158.2v1M153.6 145.5l.2 .2M153.6 145.5v12.7"/>
<path d="M153.8 145.7v13.6l-.2-.1M157.6 140.3a5 5 0 0 0-5 5M157.6 140.3l.2 .2M157.6 140.3h55.8M157.8 140.5a5 5 0 0 0-5 5M157.8 140.5h.7M157.8 141.3a4.2 4.2 0 0 0-4.2 4.2M157.8 141.3l.3 .2M157.8 141.3h4.7M158.1 141.5a4.3 4.3 0 0 0-4.3 4.2M158.1 141.5h4.2M158.5 140.5h3"/>
<path d="M158.5 140.5l.1 .8M158.6 141.3h.1M161.5 141.3h.1M161.5 140.5h48M161.5 140.5v.8M162.3 141.5l.3 .1 .2 .4M162.5 141.3l.4 .1 .1 .3M162.5 141.3l-.2 .2M162.8 155.8a2.53 2.53 0 0 0 2.5 2.5M162.8 142v13.8M163 155.6a2.53 2.53 0 0 0 2.5 2.6M163 155.6l-.2 .2"/>
<path d="M163 141.7l-.2 .3M163 141.7v13.9M165.3 158.3h18.7M165.5 158.2h21.8M165.5 158.2l-.2 .1M168.9 154.4h10.2v1.3h-10.2zM183.7 158.2l.3 .1M184 159.3h.1M184 158.3v1M187 159.3h.1M187 158.3h18.7M187 158.3v1"/>
<path d="M191.9 154.4h10.2v1.3h-10.2zM205.5 158.2l.2 .1M205.5 158.2h-18.1l-.4 .1M208 155.6a2.47 2.47 0 0 1-2.5 2.6M208 155.6l.2 .2M208 141.7v13.9M208 141.7l.2 .3M208.2 155.8a2.53 2.53 0 0 1-2.5 2.5M208.2 142v13.8M208.5 141.3l-.3 .1-.2 .3M208.5 141.3l.2 .2M208.5 141.3h4.7"/>
<path d="M208.7 141.5l-.3 .1-.2 .4M208.7 141.5h4.2M209.5 140.5h3M209.5 140.5v.8M209.5 141.3h.1M212.4 141.3h.1M212.5 140.5h.8M212.5 140.5l-.1 .8M212.9 141.5a4.2 4.2 0 0 1 4.3 4.2M213.2 141.3a4.2 4.2 0 0 1 4.2 4.2M213.2 141.3l-.3 .2M213.3 140.5a5 5 0 0 1 4.9 5"/>
<path d="M213.4 140.3a5 5 0 0 1 5 5M213.4 140.3l-.1 .2M217.2 145.7v13.6l.2-.1M217.4 159.2h.8M217.4 158.2v1M217.4 158.2h.8M217.4 145.5l-.2 .2M217.4 145.5v12.7M217.5 159.3v41.4M218 159.3h-.5M218 159.3v41.4M218.2 159.2l-.2 .1"/>
<path d="M218.2 158.2v1M218.2 145.5v12.7M218.4 145.3v55.8M218.4 145.3l-.2 .2M219.5 146.5l.8 1.3-3.1 1zM51.2 164l3.6 6.2h-7.1zM138.5 160.9h6.3v6.4h-6.3zM144.8 164.1h7.8M149.4 164.1l3.2-1.6v3.2zM158 178.4a.32 .32 0 0 0-.3 .3 .32 .32 0 0 0 .3 .3M158 178.4a.28 .28 0 0 0-.3 .3 .28 .28 0 0 0 .3 .3M158 178.4h1.9"/>
<path d="M158 179h1.9M158 178.4h.1M158 179h.1M159.9 178.4a.32 .32 0 0 1 .3 .3 .32 .32 0 0 1-.3 .3M159.9 178.4a.28 .28 0 0 1 .3 .3 .28 .28 0 0 1-.3 .3M159.9 178.4h.1M159.9 179h.1M166.7 168.4v24.8M166.7 168.4h.9M167.6 168.4h.1M167.6 168.4v24.8M168.6 166.4a1.93 1.93 0 0 0-1.9 2"/>
<path d="M168.6 167.4a1.03 1.03 0 0 0-1 1M168.6 167.5a1.03 1.03 0 0 0-1 .9M168.6 166.4h33.8M168.6 166.4v1.1M168.6 167.4h33.8M202.4 166.4a1.99 1.99 0 0 1 2 2M202.4 167.4a1.03 1.03 0 0 1 1 1M202.4 166.4v1.1M203.4 168.4h.1M203.4 168.4v24.8M203.4 168.4h1M204.4 168.4v24.8"/>
<path d="M211.8 174.2l.9 1.4-3.2 1zM238.9 162.5h-6.2l-23.2 14.1M5.1 182.9h5.1M166.7 193.2a1.99 1.99 0 0 0 1.9 2M166.7 193.2h.9M167.6 193.2a.96 .96 0 0 0 1 1M167.6 193.2a1.03 1.03 0 0 0 1 1M167.6 193.2h.1M168.6 194.2h.1M168.6 195.2h33.8M168.6 194.2h33.8M168.6 194.2v1"/>
<path d="M202.4 194.2h.1M202.4 194.2v1M203.4 193.2a.96 .96 0 0 1-1 1M203.4 193.2h.1M203.4 193.2h1M204.4 193.2a2.05 2.05 0 0 1-2 2M421.6 182.9h5.1M152.6 201.1a5 5 0 0 0 5 5M153 200.7a5 5 0 0 0 5 4.9M153 200.7h.5M153 200.7l-.4 .4M153.5 200.7a4.5 4.5 0 0 0 4.5 4.4"/>
<path d="M157.6 206.1h55.8M158 205.1v.5M158 205.6h55M158 205.1h55M158 205.6l-.4 .5M164 210h6.4v6.4h-6.4zM165.6 206.1h3.2l-1.6 3.2zM167.2 206.1v3.9M213 205.1v.5M213 205.6l.4 .5M217.5 200.7a4.5 4.5 0 0 1-4.5 4.4M217.5 200.7h.5"/>
<path d="M218 200.7a5 5 0 0 1-5 4.9M218 200.7l.4 .4M218.4 201.1a5 5 0 0 1-5 5M421.6 216.9h-107.2v52.3M5.1 226.1h5.1M421.6 226.1h5.1M421.6 232.4h-154.2v36.8M180.6 250.2h133.8M191.7 257.4v8.8M224.2 250.2v19M224.2 256.5h61.7M267.4 241.3h-86.8v27.9"/>
<path d="M285.9 250.2v19M314.4 254h107.2M332.7 254v15.2M406.4 254v15.2M61.6 269.2v5.1M113 269.2v5.1M164.5 269.2v5.1M187.3 261.8h8.8M199.9 261.8h17.7M202.8 260.3l11.8-1.5v6.1l-11.8-1.6zM215.9 269.2v5.1M224.2 262.9h61.7"/>
<path d="M267.3 269.2v5.1M318.8 269.2v5.1M332.7 262.9h73.7M368.3 262.9v6.3M370.2 269.2v5.1"/>
<circle cx="163.4" cy="37" r=".62"/>
<circle cx="207.6" cy="37" r=".62"/>
<circle cx="158.9" cy="56.5" r="2.38"/>
<circle cx="159" cy="56.5" r="2.39"/>
<circle cx="161" cy="43.4" r=".59"/>
<circle cx="162.5" cy="58.9" r=".6"/>
<circle cx="213.5" cy="43.4" r=".6"/>
<circle cx="156.8" cy="69.1" r=".3"/>
<circle cx="156.8" cy="68" r=".3"/>
<circle cx="156.8" cy="70.3" r=".3"/>
<circle cx="156.8" cy="66.9" r=".3"/>
<circle cx="156.8" cy="64.6" r=".29"/>
<circle cx="156.8" cy="63.5" r=".29"/>
<circle cx="156.8" cy="65.7" r=".29"/>
<circle cx="157.9" cy="69.1" r=".3"/>
<circle cx="157.9" cy="70.3" r=".3"/>
<circle cx="157.9" cy="68" r=".3"/>
<circle cx="157.9" cy="66.9" r=".3"/>
<circle cx="157.9" cy="64.6" r=".29"/>
<circle cx="157.9" cy="63.5" r=".29"/>
<circle cx="157.9" cy="65.7" r=".29"/>
<circle cx="158.9" cy="69.1" r=".29"/>
<circle cx="158.9" cy="70.2" r=".29"/>
<circle cx="158.9" cy="68" r=".29"/>
<circle cx="158.9" cy="66.9" r=".29"/>
<circle cx="159" cy="65.7" r=".28"/>
<circle cx="159" cy="64.6" r=".28"/>
<circle cx="159" cy="63.5" r=".28"/>
<circle cx="160" cy="69.1" r=".29"/>
<circle cx="160" cy="70.2" r=".29"/>
<circle cx="160" cy="68" r=".29"/>
<circle cx="160" cy="66.9" r=".29"/>
<circle cx="160.1" cy="65.7" r=".28"/>
<circle cx="160.1" cy="64.6" r=".28"/>
<circle cx="160.1" cy="63.5" r=".28"/>
<circle cx="161.2" cy="70.2" r=".31"/>
<circle cx="161.2" cy="68" r=".31"/>
<circle cx="161.2" cy="69.1" r=".31"/>
<circle cx="161.2" cy="66.9" r=".31"/>
<circle cx="161.2" cy="65.7" r=".3"/>
<circle cx="161.2" cy="64.6" r=".3"/>
<circle cx="161.2" cy="63.5" r=".3"/>
<circle cx="167" cy="72.4" r=".59"/>
<circle cx="208" cy="64.4" r=".6"/>
<circle cx="214.4" cy="64.4" r=".59"/>
<circle cx="167.5" cy="90" r=".6"/>
<circle cx="185.5" cy="80.2" r=".6"/>
<circle cx="214.4" cy="84.7" r=".6"/>
<circle cx="156.7" cy="168.4" r=".32"/>
<circle cx="156.7" cy="167.2" r=".32"/>
<circle cx="156.7" cy="166.1" r=".32"/>
<circle cx="156.7" cy="165" r=".32"/>
<circle cx="156.8" cy="171.7" r=".31"/>
<circle cx="156.8" cy="169.5" r=".31"/>
<circle cx="156.8" cy="170.6" r=".3"/>
<circle cx="157.8" cy="168.4" r=".32"/>
<circle cx="157.8" cy="167.2" r=".32"/>
<circle cx="157.8" cy="166.1" r=".32"/>
<circle cx="157.8" cy="169.5" r=".31"/>
<circle cx="157.8" cy="171.7" r=".31"/>
<circle cx="157.8" cy="170.6" r=".31"/>
<circle cx="157.9" cy="165" r=".3"/>
<circle cx="158.9" cy="165" r=".29"/>
<circle cx="159" cy="168.4" r=".32"/>
<circle cx="159" cy="167.2" r=".32"/>
<circle cx="159" cy="166.1" r=".32"/>
<circle cx="159" cy="170.6" r=".31"/>
<circle cx="159" cy="169.5" r=".31"/>
<circle cx="159" cy="171.7" r=".31"/>
<circle cx="160" cy="170.6" r=".29"/>
<circle cx="160" cy="169.5" r=".29"/>
<circle cx="160" cy="165" r=".29"/>
<circle cx="160" cy="171.7" r=".29"/>
<circle cx="160.1" cy="166.1" r=".28"/>
<circle cx="160.1" cy="168.4" r=".28"/>
<circle cx="160.1" cy="167.2" r=".28"/>
<circle cx="160.1" cy="168.4" r=".32"/>
<circle cx="160.1" cy="167.2" r=".32"/>
<circle cx="160.1" cy="166.1" r=".32"/>
<circle cx="160.1" cy="165" r=".32"/>
<circle cx="160.1" cy="169.5" r=".31"/>
<circle cx="160.1" cy="171.7" r=".31"/>
<circle cx="160.1" cy="170.6" r=".31"/>
<circle cx="161.2" cy="168.4" r=".32"/>
<circle cx="161.2" cy="167.2" r=".32"/>
<circle cx="161.2" cy="165" r=".32"/>
<circle cx="161.2" cy="166.1" r=".32"/>
<circle cx="161.2" cy="169.5" r=".31"/>
<circle cx="161.2" cy="165" r=".31"/>
<circle cx="161.2" cy="171.7" r=".31"/>
<circle cx="161.2" cy="170.6" r=".31"/>
<circle cx="161.2" cy="166.1" r=".3"/>
<circle cx="161.2" cy="168.4" r=".3"/>
<circle cx="161.2" cy="167.2" r=".3"/>
<circle cx="243.4" cy="162.5" r="4.4"/>
<circle cx="191.7" cy="261.8" r="3.1"/>
<circle cx="191.7" cy="261.8" r="1.52"/>
</g>
<path d="M212.3 176.7l-.4 .5a1.11 1.11 0 0 1-1.7 .6l-1-1.9-.5-.5a2.44 2.44 0 0 0-1.2 2" fill="none" stroke="#c0c0c0" stroke-width=".26"/>
<g fill="none" stroke="#808080" stroke-width=".26">
<path d="M167.6 19.3v21.2M203.4 19.3v21.2M167.6 22.5h11.3M167.6 22.5l3.2-.8v1.6zM191.8 22.5h11.6M200.2 21.7l3.2 .8-3.2 .8zM203.9 41.1h32M232.7 41.1v12.4M232.7 58.6v9.2M232.7 41.1l.8 3.1h-1.6zM203.9 67.8h32M231.9 64.6h1.6l-.8 3.2z"/>
<path d="M214.3 107.3h27.5M215 111.3h13.1M224.2 108.1h1.5l-.8 3.2zM224.9 104.9v6.4M237.9 104.1h1.6l-.8 3.2zM238.7 100.9v6.4M219 120.4h22.8M224.9 120.4v6.4M224.9 120.4l.8 3.2h-1.5zM238.7 120.4l.8 3.2h-1.6zM238.7 120.4v6.4M132.9 140.3h23.2"/>
<path d="M136.1 140.3v32.4M136.1 140.3l.8 3.1h-1.6zM136.1 177.8v28.3M132.9 206.1h23.2M135.3 202.9h1.6l-.8 3.2zM152.6 202.6v18.8M152.6 218.3h26.4M152.6 218.3l3.2-.8v1.6zM194.3 218.3h24.1M215.3 217.5l3.1 .8-3.1 .8zM218.4 202.6v18.8"/>
</g>
<path d="M211.8 174.2l.9 1.4-3.2 1zM219.5 146.5l.8 1.3-3.1 1zM151.1 148.3l1.2-1.1 1.5 3zM165.6 206.1l1.6 3.2 1.6-3.2zM149.4 164.1l3.2 1.6v-3.2zM158.1 104.6l1.9 2.7-2.9-1.4zM181 109l2.8-1.7-1.6 2.8zM211.6 104.6l1.1 1.2-2.9 1.5zM198.2 108.1l1.5 3.2h-3.1z" fill="#000"/>
<g font-size="8.7">
<text x="351.1" y="245.3">TOP CASE</text>
<text x="322" y="267.5">B</text>
</g>
<text font-size="8.5" x="411.1" y="265.7">3</text>
<text font-size="6.3" x="356.7" y="260.6">13766-4000</text>
<g font-size="4.4">
<text x="278.2" y="248.2">SIGMA DESIGN</text>
<text x="353.3" y="267.6">1:2</text>
<text x="384.1" y="267.6">1 of 1</text>
</g>
<g font-size="4.2">
<text x="34" y="8.6">1</text>
<text x="86.3" y="8.4">2</text>
<text x="137.7" y="8.4">3</text>
<text x="189.8" y="8.3">4</text>
<text x="240.8" y="8.4">5</text>
<text x="291.6" y="8.3">6</text>
<text x="344.8" y="8.1">7</text>
<text x="398" y="8.6">8</text>
<text x="424.2" y="29.9">A</text>
<text x="5.8" y="31.4">A</text>
<text x="34.7" y="56.1">0.2</text>
<text x="43.8" y="56.1">A</text>
<text x="50.5" y="56.1">B</text>
<text x="56.4" y="56.1">C</text>
<text x="5.6" y="76.9">B</text>
<text x="424" y="77.9">B</text>
<text x="131.1" y="93.7">4</text>
<text x="233.4" y="95.3">4</text>
<text x="196.6" y="101.7">A</text>
<text x="5.5" y="119.8">C</text>
<text x="424.1" y="119.5">C</text>
<text x="155.4" y="130">4</text>
<text x="127.4" y="133">4</text>
<text x="241.1" y="141.2">4</text>
<text x="5.8" y="163.2">D</text>
<text x="139.9" y="165.7">C</text>
<text x="241" y="164">B4</text>
<text x="424" y="163.7">D</text>
<text x="50.1" y="169.7">3</text>
<text x="5.6" y="206.7">E</text>
<text x="423.7" y="206.5">E</text>
<text x="166" y="214.8">B</text>
<text x="423.9" y="249.8">F</text>
<text x="5.6" y="253.2">F</text>
<text x="34.4" y="273.6">1</text>
<text x="84.6" y="273.7">2</text>
<text x="137.4" y="273.9">3</text>
<text x="188.4" y="273.7">4</text>
<text x="239.6" y="273.9">5</text>
<text x="289.9" y="273.9">6</text>
<text x="342.1" y="273.9">7</text>
<text x="398" y="273.9">8</text>
</g>
<g font-size="4.2" fill="#808080">
<text x="180.1" y="24.1">71.43</text>
<text x="227.4" y="57.6">53.43</text>
<text x="219.7" y="117.7">18.30</text>
<text x="233.4" y="115.4">26.30</text>
<text x="129.7" y="176.8">131.65</text>
<text x="180.2" y="219.8">131.65</text>
</g>
<g font-size="3.5">
<text x="247.1" y="261">JHM</text>
<text x="270.8" y="261">14AUG13</text>
<text x="247.1" y="267.3">JHM</text>
<text x="270.8" y="267.3">14AUG13</text>
</g>
<g font-size="2.8">
<text x="14.2" y="13.4">GROUP</text>
<text x="26.6" y="13.4">A</text>
<text x="30.7" y="13.4">-</text>
<text x="34.9" y="13.4">GENERAL</text>
<text x="257.3" y="17.8">REV.</text>
<text x="308" y="17.8">DESCRIPTION</text>
<text x="331.6" y="13.5">REVISIONS</text>
<text x="376.3" y="17.8">DATE</text>
<text x="398.9" y="17.8">SIGNATURE</text>
<text x="14.2" y="19.1">A1.</text>
<text x="22.5" y="19.1">DIMENSIONING</text>
<text x="47.3" y="19.1">AND</text>
<text x="55.6" y="19.1">TOLERANCING</text>
<text x="79.7" y="19.1">PER</text>
<text x="88" y="19.1">ASME</text>
<text x="98.4" y="19.1">Y14.5M-1994.</text>
<text x="14.2" y="24.7">A2.</text>
<text x="23.2" y="24.7">TOLERANCED</text>
<text x="24.5" y="27.5">OR</text>
<text x="30.7" y="27.5">ORIENTATION</text>
<text x="45.9" y="24.7">DIMENSIONS,</text>
<text x="54.2" y="27.5">OF</text>
<text x="60.4" y="27.5">A</text>
<text x="64.5" y="27.5">FEATURE,</text>
<text x="68.3" y="24.7">USED</text>
<text x="78.7" y="24.7">TO</text>
<text x="82.1" y="27.5">ARE</text>
<text x="84.9" y="24.7">CONTROL</text>
<text x="90.4" y="27.5">ORIENTED</text>
<text x="101.5" y="24.7">LOCATION</text>
<text x="108.4" y="27.5">TO</text>
<text x="114.6" y="27.5">THE</text>
<text x="259.5" y="24.1">1</text>
<text x="310.2" y="24.1">AS ISSUED</text>
<text x="373.5" y="24.1">14AUG13</text>
<text x="403.5" y="24.1">JHM</text>
<text x="24.5" y="30.3">DATUM</text>
<text x="24.5" y="36">(TERTIARY).</text>
<text x="24.5" y="33.2">FEATURES</text>
<text x="37" y="30.3">REFERENCE</text>
<text x="43.2" y="33.2">A</text>
<text x="47.3" y="33.2">(PRIMARY),</text>
<text x="57.7" y="30.3">FRAME</text>
<text x="67" y="33.2">B</text>
<text x="70.1" y="30.3">ESTABLISHED</text>
<text x="71.1" y="33.2">(SECONDARY),</text>
<text x="94.2" y="30.3">USING</text>
<text x="95.6" y="33.2">AND</text>
<text x="103.9" y="33.2">C</text>
<text x="105.9" y="30.3">DATUM</text>
<text x="259.5" y="32.7">2</text>
<text x="269.5" y="32.7">ADDED RELIEF AND MOVED MAIN CUTOUT, INCREASED TAB THICKNESS</text>
<text x="374.4" y="32.7">25SEP13</text>
<text x="403.6" y="32.7">CTA</text>
<text x="14.2" y="41.6">A3.</text>
<text x="23.2" y="41.6">THIS</text>
<text x="32.8" y="41.6">IS</text>
<text x="38.3" y="41.6">A</text>
<text x="42.5" y="41.6">PARTIALLY</text>
<text x="62.5" y="41.6">DIMENSIONED</text>
<text x="85.9" y="41.6">DRAWING.</text>
<text x="103.2" y="41.6">FOR</text>
<text x="259.5" y="41.3">3</text>
<text x="289.2" y="41.3">CHANGE COLOR FROM BLACK TO WHITE</text>
<text x="373.7" y="41.3">07OCT13</text>
<text x="403.6" y="41.3">CTA</text>
<text x="24.5" y="44.5">UNTOLERANCED</text>
<text x="24.5" y="47.3">APPLIES</text>
<text x="40.4" y="47.3">(BASIC</text>
<text x="51.4" y="44.5">FEATURES,</text>
<text x="53.5" y="47.3">DIMENSIONS</text>
<text x="71.1" y="44.5">THE</text>
<text x="74.9" y="47.3">FOR</text>
<text x="79.4" y="44.5">FOLLOWING</text>
<text x="83.2" y="47.3">UNTOLERANCED</text>
<text x="100.1" y="44.5">TOLERANCE</text>
<text x="24.5" y="50.1">FEATURES</text>
<text x="43.2" y="50.1">ARE</text>
<text x="51.4" y="50.1">DEFINED</text>
<text x="67.3" y="50.1">BY</text>
<text x="73.5" y="50.1">THE</text>
<text x="81.8" y="50.1">3D</text>
<text x="88" y="50.1">CAD</text>
<text x="96.3" y="50.1">MODEL):</text>
<text x="259.5" y="49.9">4</text>
<text x="294.5" y="49.9">REVISED SNAP, REMOVED DETENT</text>
<text x="373.1" y="49.9">10/9/2013</text>
<text x="403.5" y="49.9">JHM</text>
<text x="14.2" y="64.2">A4.</text>
<text x="23.2" y="64.2">ALL</text>
<text x="31.4" y="64.2">HOLES</text>
<text x="43.9" y="64.2">THROUGH</text>
<text x="60.4" y="64.2">UNLESS</text>
<text x="74.9" y="64.2">OTHERWISE</text>
<text x="95.6" y="64.2">NOTED.</text>
<text x="14.2" y="69.9">A5.</text>
<text x="23.2" y="69.9">PERFECT</text>
<text x="39.7" y="69.9">FORM</text>
<text x="50.1" y="69.9">AT</text>
<text x="56.3" y="69.9">MMC</text>
<text x="64.6" y="69.9">NOT</text>
<text x="72.8" y="69.9">REQUIRED.</text>
<text x="14.2" y="78.3">GROUP</text>
<text x="14.2" y="84">B1.</text>
<text x="22.5" y="84">DRAFT</text>
<text x="26.6" y="78.3">B</text>
<text x="30.7" y="78.3">-</text>
<text x="34.9" y="84">ANGLES</text>
<text x="34.9" y="78.3">TOOL</text>
<text x="45.2" y="78.3">DESIGN</text>
<text x="49.4" y="84">PER</text>
<text x="57.7" y="84">3D</text>
<text x="63.9" y="84">CAD</text>
<text x="72.1" y="84">MODEL.</text>
<text x="14.2" y="89.6">B2.</text>
<text x="23.2" y="89.6">GATE</text>
<text x="33.5" y="89.6">LOCATION</text>
<text x="51.4" y="89.6">REMNANT</text>
<text x="68" y="89.6">0</text>
<text x="71.8" y="89.6">+/-0.5.</text>
<text x="14.2" y="95.3">B3.</text>
<text x="23.2" y="95.3">RADII</text>
<text x="34.2" y="95.3">AND</text>
<text x="42.5" y="95.3">FILLETS</text>
<text x="58.3" y="95.3">PER</text>
<text x="66.6" y="95.3">3D</text>
<text x="72.8" y="95.3">MODEL.</text>
<text x="14.2" y="100.9">B4.</text>
<text x="23.2" y="100.9">TEXTURE:</text>
<text x="40.4" y="100.9">MOLD-TECH:</text>
<text x="61.8" y="100.9">11020</text>
<text x="14.2" y="106.5">B4.</text>
<text x="23.2" y="106.5">SURFACE</text>
<text x="39.7" y="106.5">FINISH</text>
<text x="52.8" y="106.5">ON</text>
<text x="59" y="106.5">ALL</text>
<text x="67.3" y="106.5">NON-TEXTURED</text>
<text x="94.2" y="106.5">AREAS</text>
<text x="106.6" y="106.5">TO</text>
<text x="112.8" y="106.5">BE</text>
<text x="22.5" y="109.4">SPE/SPI</text>
<text x="38.3" y="109.4">NO.</text>
<text x="45.2" y="109.4">B-3</text>
<text x="53.5" y="109.4">OR</text>
<text x="59.7" y="109.4">BETTER.</text>
<text x="14.2" y="117.8">GROUP</text>
<text x="26.6" y="117.8">C</text>
<text x="30.7" y="117.8">-</text>
<text x="34.9" y="117.8">IDENTIFICATION</text>
<text x="14.2" y="123.5">C1.</text>
<text x="22.5" y="123.5">NA</text>
<text x="14.2" y="131.9">GROUP</text>
<text x="26.6" y="131.9">D</text>
<text x="30.7" y="131.9">-</text>
<text x="34.9" y="131.9">PROCESSING</text>
<text x="14.2" y="137.6">D1.</text>
<text x="22.5" y="137.6">MAXIMUM</text>
<text x="38.3" y="137.6">ALLOWABLE</text>
<text x="59.7" y="137.6">FLASH</text>
<text x="72.1" y="137.6">0.1.</text>
<text x="14.2" y="143.2">D2.</text>
<text x="23.2" y="143.2">ALLOWABLE</text>
<text x="44.5" y="143.2">EJECTOR</text>
<text x="61.1" y="143.2">MARKS</text>
<text x="73.5" y="143.2">0</text>
<text x="77.3" y="143.2">+/-0.25.</text>
<text x="14.2" y="148.9">D3.</text>
<text x="23.2" y="148.9">MAXIMUM</text>
<text x="39" y="148.9">ALLOWABLE</text>
<text x="60.4" y="148.9">PARTING</text>
<text x="76.3" y="148.9">LINE</text>
<text x="85.9" y="148.9">MISMATCH</text>
<text x="103.9" y="148.9">0.1.</text>
<text x="14.2" y="157.3">GROUP</text>
<text x="26.6" y="157.3">E</text>
<text x="30.7" y="157.3">-</text>
<text x="34.9" y="157.3">MATERIAL</text>
<text x="14.2" y="163">E.1</text>
<text x="22.5" y="163">MATERIAL:</text>
<text x="41.1" y="163">CYCLOY</text>
<text x="55.6" y="163">GENERAL</text>
<text x="72.1" y="163">PURPOSE</text>
<text x="88.7" y="163">MATERIAL,</text>
<text x="107.7" y="163">C1200HF</text>
<text x="14.2" y="168.6">E.2</text>
<text x="23.2" y="168.6">COLOR:</text>
<text x="36.3" y="168.6">WHITE</text>
<text x="14.2" y="174.3">E.3</text>
<text x="23.2" y="174.3">MATERIAL</text>
<text x="41.1" y="174.3">TRADE</text>
<text x="53.5" y="174.3">NAME/NUMBER:</text>
<text x="79" y="174.3">C1200HF</text>
<text x="14.2" y="180.1">E.4</text>
<text x="23.2" y="180.1">VOLUME:</text>
<text x="42" y="180.1">46880</text>
<text x="51.7" y="180.1">CUBIC</text>
<text x="63.5" y="180.1">MM</text>
</g>
<g font-size="2.6">
<text x="287.8" y="261.5">XX.X</text>
<text x="287.8" y="258.3">XX.</text>
<text x="303.2" y="261.5">±0.2</text>
<text x="303.2" y="258.3">±0.5</text>
<text x="287.8" y="268">ANGULAR</text>
<text x="287.8" y="264.8">XX.XX</text>
<text x="303.2" y="267.8">±1</text>
<text x="303.2" y="264.8">±0.1</text>
</g>
<text font-size="2.4" x="187.4" y="253.7">THIRD ANGLE PROJECTION</text>
<g font-size="2.1">
<text x="269.3" y="235.2">THE INFORMATION HEREIN IS PROPRIETARY</text>
<text x="271" y="237.5">TO SIGMA DESIGN.</text>
<text x="271" y="239.8">SHALL BE COPIED, DISCLOSED OR USED</text>
<text x="292.1" y="237.5">NO PORTION OF IT</text>
<text x="317.8" y="236.4">TITLE</text>
<text x="183.5" y="244.1">UNLESS OTHERWISE SPECIFIED:</text>
<text x="271" y="244.3">WITH SPECIFIC WRITTEN CONSENT FROM</text>
<text x="272.2" y="242.1">FOR DESIGN OR MANUFACTURE EXCEPT</text>
<text x="183.5" y="246.6">ALL DRAFTING PRACTICES ARE BASED ON CURRENT DRAFTING STANDARDS</text>
<text x="183.5" y="249">ALL DIMENSIONS ARE MILLIMETERS</text>
<text x="226.7" y="254.1">ENGR</text>
<text x="289.1" y="254.7">OTHERWISE SPECIFIED</text>
<text x="289.7" y="252.4">TOLERANCES: UNLESS</text>
<text x="319.5" y="257">DRAWING</text>
<text x="335.1" y="257">PART NO</text>
<text x="411.7" y="257.3">REV</text>
<text x="226.8" y="260.3">DFTR</text>
<text x="321.2" y="259.3">SIZE</text>
<text x="226.8" y="266.7">CHKD</text>
<text x="335.1" y="265.9">SCALE</text>
<text x="370.7" y="265.9">SHEET</text>
</g>
</svg>
